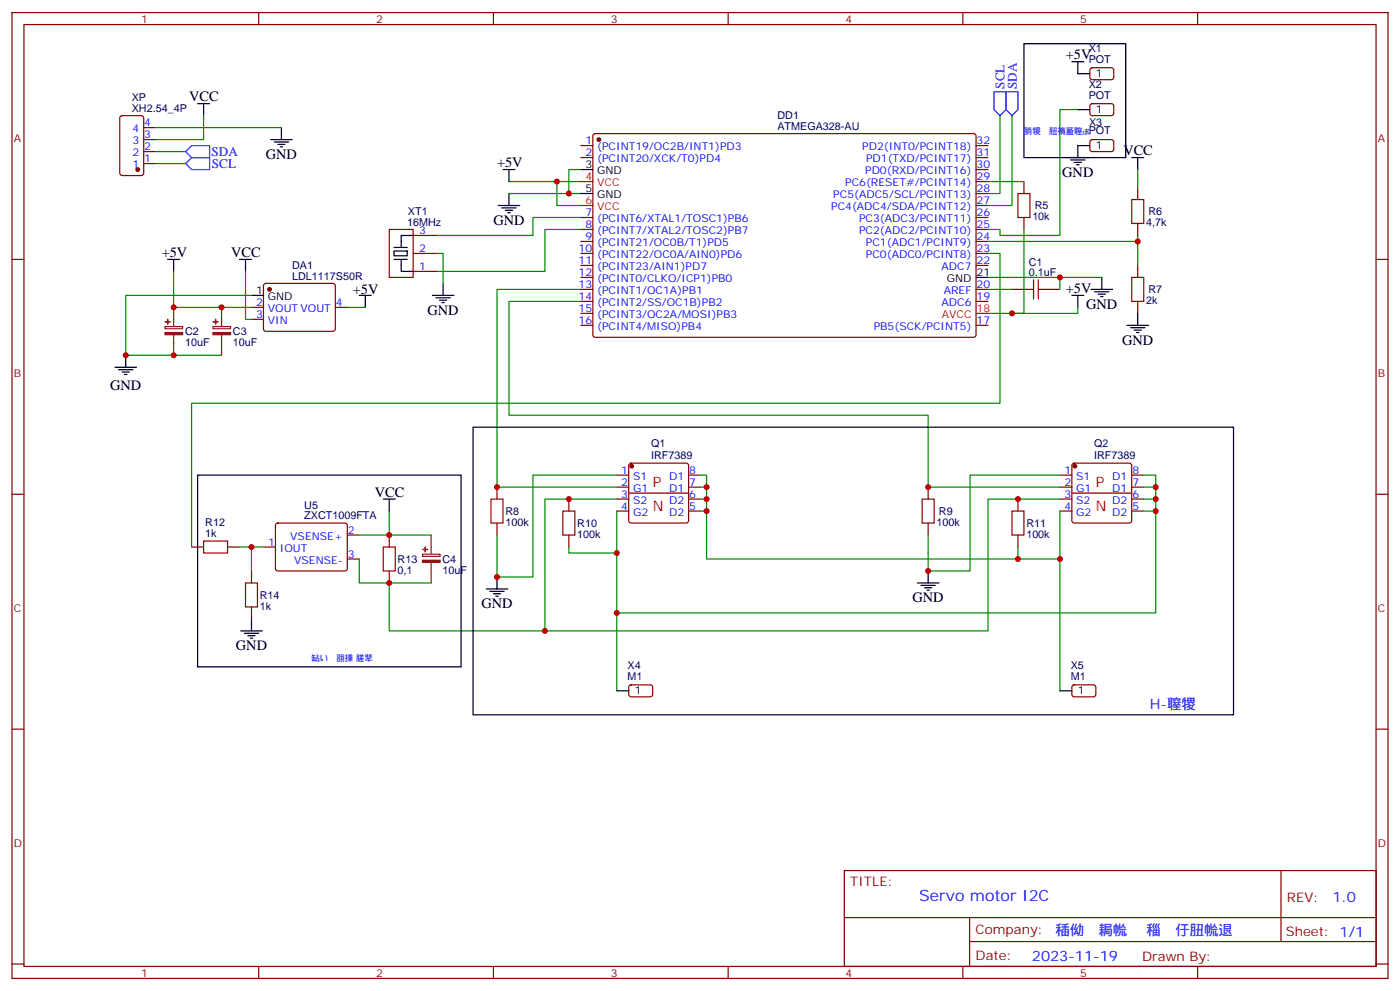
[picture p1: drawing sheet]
<svg xmlns="http://www.w3.org/2000/svg" width="412mm" height="292mm" viewBox="0 0 412 292" stroke-linecap="round" stroke-linejoin="round" font-family="sans-serif">
<g fill="none" stroke="#870000" stroke-width=".35">
<path d="M3.5 3.7h405.4v284.3h-405.4zM7.1 7.2h398.2v277.3h-398.2zM76.2 3.7v3.5M145.3 3.7v3.5M214.5 3.7v3.5M283.6 3.7v3.5M352.8 3.7v3.5M35.5 34.2l.5-.2h5.6l.7 .5v16.5l-.4 .6-5.9 .1-.7-.5v-16.5zM42.3 37.6h3.6M174.9 39.5l.4-.2 111.8 .1 .4 .6-.1 58.9-.6 .4-111.7-.1-.5-.6v-58.6zM321.3 30.7l.4-.2 6 .1 .4 .6-.1 2.4-.6 .4h-5.9l-.5-.7v-2.1zM321.3 20.1l.4-.2 6 .1 .4 .6-.1 2.4-.6 .5-5.9-.1-.5-.6v-2.2z"/>
<path d="M42.3 41.1h3.6M42.3 44.6h3.6M42.3 48.2h3.6M171.1 42.9h3.5M171.1 46.4h3.5M287.5 42.9h3.5M287.5 46.4h3.5M287.5 57h3.5M287.5 53.4h3.5M287.5 49.9h3.5M301.6 53.4v3.6M321.3 41.3l.4-.2 6 .1 .4 .6-.1 2.4-.6 .4h-5.9l-.5-.7v-2.1z"/>
<path d="M335.1 55.2v3.5M3.5 76.4h3.6M114.7 67.6h7v14.1h-7zM121.7 74.6h7.1M121.7 79.9h7.1M121.7 69.3h7.1M171.1 64h3.5M171.1 67.6h3.5M171.1 71.1h3.5M171.1 74.6h3.5M171.1 78.1h3.5M287.5 64h3.5"/>
<path d="M287.5 67.6h3.5M287.5 71.1h3.5M287.5 74.6h3.5M287.5 78.1h3.5M287.5 60.5h3.5M301.6 64v3.6M335.1 65.8v3.5M335.1 78.1v3.6M405.3 76.4h3.6M74.1 90.5h3.5M74.1 94h3.5M77.8 83.6l.5-.2 20 .1 .5 .6-.1 13-.6 .4h-20.1l-.4-.7v-12.7z"/>
<path d="M98.8 90.5h3.5M171.1 81.7h3.5M171.1 85.2h3.5M171.1 88.7h3.5M171.1 92.3h3.5M171.1 95.8h3.5M287.5 85.2h3.5M287.5 88.7h3.5M287.5 95.8h3.5M298.1 85.2h3.5M308.7 85.2h3.5M335.1 88.7v3.6"/>
<path d="M181.7 139.9h3.5M185.4 136.6l.5-.3h16.2l.5 .3 .2 .5v16.2l-.2 .5-.5 .2h-16.2l-.5-.2-.2-.5v-16.2zM202.8 139.9h3.6M312.2 139.9h3.5M316 136.6l.4-.3h16.3l.5 .3 .2 .5v16.2l-.3 .5-.4 .2h-16.3l-.5-.2-.2-.5v-16.2zM333.4 139.9h3.5M3.5 145.5h3.6M81.4 154.2l.4-.2h20.1l.4 .7-.1 13-.6 .4-20-.1-.5-.6v-12.7zM102.3 157.5h3.5M114.7 157.5v3.5M146.4 143.4v3.5M146.4 154v3.5"/>
<path d="M167.6 146.9v3.6M167.6 157.5v3.5M181.7 143.4h3.5M181.7 146.9h3.5M181.7 150.5h3.5M185.2 145.2h17.6M202.8 143.4h3.6M202.8 146.9h3.6M202.8 150.5h3.6M273.4 143.4v3.5M273.4 154v3.5M299.9 146.9v3.6"/>
<path d="M299.9 157.5v3.5M312.2 143.4h3.5M312.2 146.9h3.5M312.2 150.5h3.5M315.7 145.2h17.7M333.4 143.4h3.5M333.4 146.9h3.5M333.4 150.5h3.5M405.3 145.5h3.6M56.4 161h3.6M67 161h3.6M74.1 168.1v3.5"/>
<path d="M74.1 178.7v3.5M77.6 161h3.5M102.3 164.6h3.5M114.7 168.1v3.5M3.5 214.7h3.6M185.4 201.8l.5-.2 5.9 .1 .5 .6-.1 2.4-.6 .4h-6l-.4-.7v-2.1zM316 201.8l.4-.2 6 .1 .4 .6-.1 2.4-.6 .4h-5.9l-.5-.7v-2.1zM405.3 214.7h3.6M248.7 256.3h156.6v28.2h-156.6zM377.3 256.3v20.9M248.7 270.1h156.5M285.6 277.2h119.6"/>
<path d="M285.6 270.1v14.2M3.5 283.8h3.6M76.2 284.5v3.5M145.3 284.5v3.5M214.5 284.5v3.5M283.6 284.5v3.5M352.8 284.5v3.5M405.3 283.8h3.6"/>
</g>
<g fill="#870000" stroke="#870000" stroke-width=".35">
<circle cx="316.6" cy="137.2" r=".53"/>
<circle cx="79.4" cy="85.2" r=".53"/>
<circle cx="186.1" cy="137.2" r=".53"/>
<circle cx="176.4" cy="41.1" r=".53"/>
<circle cx="40.6" cy="49.9" r=".53"/>
</g>
<g fill="none" stroke="#000" stroke-width=".35">
<path d="M301.6 12.9h30v33.5h-30zM315.7 18.2h3.6M317.5 18.2v3.5h3.5M58.2 30.5h3.5M60 30.5v3.5M82.9 37.6v3.5M317.5 32.3h3.5M79.7 41.1h6.4M80.8 41.8h4.2M81.8 42.5h2.2M82.5 43.2h.8M148.2 49.9h3.5"/>
<path d="M149.9 49.9v3.5M149.9 57v3.5M171.1 49.9h3.5M171.1 57h3.5M314.3 46.4h6.4M315.4 47.1h4.2M316.4 47.8h2.2M317.1 48.5h.8M321 42.9h-3.5v3.5M333.4 46.4h3.5M335.1 46.4v3.5M49.4 76.4h3.5"/>
<path d="M51.2 76.4v3.5M70.6 76.4h3.5M72.3 76.4v3.5M116.1 73.9h3.8v1.4h-3.8zM116.1 76.4h3.8M116.1 72.8h3.8M118.2 76.4v3.5h3.5M121.7 69.3h-3.5v3.5M146.8 60.5h6.3M147.8 61.2h4.2M148.9 61.9h2.1M149.6 62.6h.7"/>
<path d="M74.1 87h3.5M105.8 87h3.6M107.6 87v3.5M127.4 87h6.3M128.4 87.7h4.2M129.5 88.4h2.1M130.2 89.1h.7M130.5 83.4v3.6M287.5 81.7h3.5M315.7 87h3.6M317.5 87v3.5M321.4 85.2h6.3"/>
<path d="M322.4 85.9h4.3M323.5 86.6h2.1M324.2 87.3h.7M324.6 81.7v3.5M332 95.8h6.3M333 96.5h4.3M334.1 97.2h2.1M334.8 97.9h.7M335.1 92.3v3.5M33.9 108.1h6.3M34.9 108.8h4.3M36 109.5h2.1"/>
<path d="M36.7 110.2h.7M37 104.6v3.5M58.2 139.9h77.6v56.4h-77.6zM139.3 125.8h224.1v84.6h-224.1zM112.9 146.9h3.5M114.7 146.9v3.6M143.2 173.4h6.4M144.3 174.1h4.2M145.3 174.8h2.2M146 175.5h.8M146.4 169.9v3.5M270.2 171.6h6.4"/>
<path d="M271.3 172.3h4.2M272.3 173h2.2M273 173.7h.8M273.4 168.1v3.5M70.9 185.7h6.4M72 186.4h4.2M73 187.1h2.1M73.7 187.9h.7M74.1 182.2v3.5M181.7 203.4h3.5M312.2 203.4h3.5"/>
</g>
<g fill="none" stroke="#a10000" stroke-width=".35">
<path d="M299.9 57h3.5v7h-3.5zM333.4 58.7h3.5v7.1h-3.5zM301.6 85.2h2.8M304.4 82.4v5.6M305.9 85.2h2.8M305.9 82.4v5.6M333.4 81.7h3.5v7h-3.5zM60 159.3h7v3.5h-7zM144.6 146.9h3.6v7.1h-3.6zM165.8 150.5h3.5v7h-3.5zM271.6 146.9h3.6v7.1h-3.6zM298.1 150.5h3.5v7h-3.5z"/>
<path d="M72.3 171.6h3.5v7.1h-3.5zM112.9 161h3.5v7.1h-3.5z"/>
</g>
<g fill="none" stroke="#008700" stroke-width=".35">
<path d="M45.9 37.6h37M60 34v7.1h-14.1M294.6 34v23h-3.6M298.1 34v26.5h-7.1M317.5 32.3h-5.3v37h-17.6v-1.7h-3.6M45.9 48.2h8.8M45.9 44.6h8.8M149.9 57h21.2M149.9 53.4h21.2M164 53.4v7.1h7.1M171.1 49.9h-3.5v7.1M291 53.4h10.6"/>
<path d="M335.1 49.9v5.3M51.2 79.9v10.6h22.9M72.3 79.9v14.1h1.8M128.8 74.6h1.7v8.8M171.1 67.6h-10.6v12.3h-31.7M171.1 64h-14.1v5.3h-28.2M291 74.6h3.6v44.1h-238.2v42.3M301.6 67.6v24.7h-3.5M335.1 69.3v1.8h-44.1M335.1 71.1v7M74.1 87h-37.1v17.6h28.3M102.3 90.5h5.3"/>
<path d="M171.1 85.2h-24.7v58.2h35.3M171.1 88.7h-21.2v33.5h123.5v21.2h38.8M291 81.7h33.6M291 85.2h7.1M312.2 81.7v3.5M317.5 90.5v1.8h-26.5M181.7 139.9h-24.7v30h-10.6v-12.4M206.4 139.9h1.7v3.5h-1.7M312.2 139.9h-26.4v28.2h-12.4v-10.6M336.9 139.9h3.5v3.5h-3.5M114.7 150.5v7h-8.9M114.7 157.5h12.3"/>
<path d="M181.7 150.5v12.3h-14.1v-1.8M181.7 146.9h-21.2v38.8M206.4 146.9h1.7v3.6h-1.7M208.1 150.5v14.1h91.8M208.1 143.4v3.5M312.2 146.9h-21.2v38.8h-176.3v-14.1M312.2 150.5v14.1h-12.3v-3.6M336.9 146.9h3.5v3.6h-3.5M340.4 150.5v29.9h-158.7M340.4 143.4v3.5M70.6 161h7M74.1 161v7.1"/>
<path d="M105.8 164.6v7h8.9M114.7 171.6h12.3M181.7 162.8v40.6M312.2 164.6v38.8"/>
</g>
<path d="M171.1 53.4h3.5M171.1 60.5h3.5M287.5 92.3h3.5" fill="none" stroke="#f00" stroke-width=".35"/>
<path d="M48.6 96.1h5.2v.7h-5.2zM51.2 90.5v5.6M51.2 98.6v6M62.7 96.1h5.2v.7h-5.2zM65.3 90.5v5.6M65.3 98.6v6M127 157.5v5.7M124.5 163.2h5.1v.6h-5.1zM127 165.6v6" fill="none" stroke="#8c2424" stroke-width=".35"/>
<g fill="#8c2424" stroke="#8c2424" stroke-width=".35">
<path d="M48.6 97.9h5.2v.6h-5.2z"/>
<path d="M48.7 94.7l1.4 .1z"/>
<path d="M49.4 94v1.4z"/>
<path d="M62.7 97.9h5.2v.6h-5.2z"/>
<path d="M62.8 94.7l1.4 .1z"/>
<path d="M63.5 94v1.4z"/>
<path d="M124.5 164.9h5.1v.7h-5.1z"/>
<path d="M124.5 161.7l1.4 .1z"/>
<path d="M125.2 161l.1 1.5z"/>
</g>
<path d="M292.8 27h3.5v5.3l-1.7 1.7-1.8-1.7zM296.3 27h3.6v5.3l-1.8 1.7-1.8-1.7zM54.7 44.6l1.7-1.7h5.3v3.5h-5.3zM54.7 48.2l1.7-1.8h5.3v3.5h-5.3z" fill="none" stroke="#00f" stroke-width=".35"/>
<g fill="#c00">
<circle cx="167.6" cy="57" r=".88"/>
<circle cx="164" cy="53.4" r=".88"/>
<circle cx="312.2" cy="81.7" r=".88"/>
<circle cx="51.2" cy="90.5" r=".88"/>
<circle cx="65.3" cy="90.5" r=".88"/>
<circle cx="37" cy="104.6" r=".88"/>
<circle cx="51.2" cy="104.6" r=".88"/>
<circle cx="146.4" cy="143.4" r=".88"/>
<circle cx="298.1" cy="92.3" r=".88"/>
<circle cx="208.1" cy="143.4" r=".88"/>
<circle cx="208.1" cy="146.9" r=".88"/>
<circle cx="340.4" cy="146.9" r=".88"/>
<circle cx="340.4" cy="143.4" r=".88"/>
<circle cx="273.4" cy="143.4" r=".88"/>
<circle cx="273.4" cy="168.1" r=".88"/>
<circle cx="146.4" cy="169.9" r=".88"/>
<circle cx="181.7" cy="162.8" r=".88"/>
<circle cx="340.4" cy="150.5" r=".88"/>
<circle cx="181.7" cy="180.4" r=".88"/>
<circle cx="299.9" cy="146.9" r=".88"/>
<circle cx="208.1" cy="150.5" r=".88"/>
<circle cx="299.9" cy="164.6" r=".88"/>
<circle cx="312.2" cy="164.6" r=".88"/>
<circle cx="335.1" cy="71.1" r=".88"/>
<circle cx="114.7" cy="171.6" r=".88"/>
<circle cx="114.7" cy="157.5" r=".88"/>
<circle cx="74.1" cy="161" r=".88"/>
<circle cx="160.5" cy="185.7" r=".88"/>
<circle cx="167.6" cy="146.9" r=".88"/>
</g>
<text font-size="4.6" fill="#00f" x="270.8" y="265.3">Servo motor I2C</text>
<g font-size="4.2">
<text x="314" y="17.5">+5V</text>
<text x="55.7" y="29.8">VCC</text>
<text x="78.3" y="46.7">GND</text>
<text x="330.9" y="45.7">VCC</text>
<text x="146.4" y="49.2">+5V</text>
<text x="312.9" y="52">GND</text>
<text x="145.3" y="66.1">GND</text>
<text x="47.6" y="75.7">+5V</text>
<text x="68.1" y="75.7">VCC</text>
<text x="103.9" y="86.6">+5V</text>
<text x="314" y="86.3">+5V</text>
<text x="125.9" y="92.6">GND</text>
<text x="320" y="90.8">GND</text>
<text x="330.6" y="101.4">GND</text>
<text x="32.5" y="114.8">GND</text>
<text x="110.4" y="146.2">VCC</text>
<text x="141.8" y="179">GND</text>
<text x="268.8" y="177.3">GND</text>
<text x="69.5" y="191.4">GND</text>
</g>
<g font-size="4.2" fill="#f00">
<text x="192.3" y="143.4">P</text>
<text x="322.8" y="143.4">P</text>
<text x="192.3" y="150.5">N</text>
<text x="322.8" y="150.5">N</text>
</g>
<g font-size="4.2" fill="#00f">
<text x="338.7" y="208.7">H-䏄㹄ᑂ</text>
<text x="392.5" y="265.6">1.0</text>
<text x="310.9" y="275.1">䅤㑃н䎤㡃퀀 䅔㉃㐵䏔㡃退</text>
<text x="304" y="282.9">2023-11-19</text>
</g>
<g font-size="3.9" fill="#00f">
<text x="295.9" y="26.1" transform="rotate(-90 295.9 26.1)">SCL</text>
<text x="299.5" y="26.2" transform="rotate(-90 299.5 26.2)">SDA</text>
<text x="62.3" y="45.8">SDA</text>
<text x="62.4" y="49.4">SCL</text>
</g>
<g font-size="3.9" fill="#800">
<text x="250.5" y="260.9">TITLE:</text>
<text x="379.1" y="265.6">REV:</text>
<text x="287.4" y="275.1">Company:</text>
<text x="378.7" y="275.7">Sheet: 1/1</text>
<text x="287.4" y="282.8">Date:</text>
<text x="336.4" y="282.8">Drawn By:</text>
</g>
<g font-size="3.2" fill="#800">
<text x="41.6" y="6.7">1</text>
<text x="110.8" y="6.7">2</text>
<text x="179.9" y="6.7">3</text>
<text x="249.1" y="6.7">4</text>
<text x="318.2" y="6.7">5</text>
<text x="4.1" y="41.8">A</text>
<text x="405.9" y="41.8">A</text>
<text x="4.1" y="110.9">B</text>
<text x="405.9" y="110.9">B</text>
<text x="4.1" y="180.1">C</text>
<text x="405.9" y="180.1">C</text>
<text x="4.1" y="249.2">D</text>
<text x="405.9" y="249.2">D</text>
<text x="41.6" y="287.5">1</text>
<text x="110.8" y="287.5">2</text>
<text x="179.9" y="287.5">3</text>
<text x="249.1" y="287.5">4</text>
<text x="318.2" y="287.5">5</text>
</g>
<g font-size="3.2" fill="#000080">
<text x="320.7" y="15.2">X1</text>
<text x="320.7" y="18.4">POT</text>
<text x="38.8" y="29.8">XP</text>
<text x="320.7" y="29">POT</text>
<text x="320.7" y="25.8">X2</text>
<text x="38.8" y="33">XH2.54_4P</text>
<text x="229" y="35">DD1</text>
<text x="229" y="38.1">ATMEGA328-AU</text>
<text x="320.7" y="39.6">POT</text>
<text x="320.8" y="37">X3</text>
<text x="120.2" y="63.4">XT1</text>
<text x="304.1" y="64.8">10k</text>
<text x="304.8" y="61.6">R5</text>
<text x="338.3" y="63.4">R6</text>
<text x="119.9" y="66.5">16MHz</text>
<text x="337.6" y="66.6">4,7k</text>
<text x="86" y="82.3">LDL1117S50R</text>
<text x="86" y="79.2">DA1</text>
<text x="303" y="81.3">0.1uF</text>
<text x="303" y="78.2">C1</text>
<text x="337.6" y="89.5">2k</text>
<text x="338.3" y="86.3">R7</text>
<text x="54.5" y="101.9">10uF</text>
<text x="54.5" y="98.8">C2</text>
<text x="68.6" y="101.9">10uF</text>
<text x="68.6" y="98.8">C3</text>
<text x="191.8" y="131.7">Q1</text>
<text x="322.3" y="131.7">Q2</text>
<text x="191.8" y="135">IRF7389</text>
<text x="322.3" y="135">IRF7389</text>
<text x="89.6" y="149.8">U5</text>
<text x="60.5" y="155">R12</text>
<text x="89.6" y="152.9">ZXCT1009FTA</text>
<text x="148.9" y="154.8">100k</text>
<text x="148.9" y="151.7">R8</text>
<text x="170" y="155.2">R10</text>
<text x="275.9" y="154.8">100k</text>
<text x="276.6" y="151.6">R9</text>
<text x="302.3" y="155.2">R11</text>
<text x="60.5" y="158.2">1k</text>
<text x="170" y="158.3">100k</text>
<text x="302.3" y="158.3">100k</text>
<text x="117.1" y="165.8">R13</text>
<text x="130.4" y="165.8">C4</text>
<text x="117.1" y="168.9">0,1</text>
<text x="130.4" y="168.9">10uF</text>
<text x="76.6" y="179.5">1k</text>
<text x="76.6" y="176.4">R14</text>
<text x="184.9" y="196.9">X4</text>
<text x="315.4" y="196.9">X5</text>
<text x="184.9" y="200.1">M1</text>
<text x="315.4" y="200.1">M1</text>
</g>
<g font-size="3.2">
<text x="322.8" y="22.8">1</text>
<text x="322.8" y="33.3">1</text>
<text x="322.8" y="43.9">1</text>
<text x="172.4" y="49.6">3</text>
<text x="175.9" y="51.3">GND</text>
<text x="172.4" y="56.6">5</text>
<text x="175.9" y="58.4">GND</text>
<text x="278.9" y="83.1">GND</text>
<text x="287.7" y="81.3">21</text>
<text x="75.4" y="86.6">1</text>
<text x="78.9" y="88.4">GND</text>
<text x="187" y="204.4">1</text>
<text x="317.5" y="204.4">1</text>
</g>
<g font-size="3.2" fill="#00f">
<text x="39" y="39">4</text>
<text x="42.5" y="37.2">4</text>
<text x="42.5" y="40.7">3</text>
<text x="39" y="42.5">3</text>
<text x="39" y="46">2</text>
<text x="42.5" y="44.3">2</text>
<text x="42.5" y="47.8">1</text>
<text x="172.4" y="42.5">1</text>
<text x="172.4" y="46">2</text>
<text x="175.9" y="44.3">(PCINT19/OC2B/INT1)PD3</text>
<text x="175.9" y="47.8">(PCINT20/XCK/T0)PD4</text>
<text x="254" y="44.3">PD2(INT0/PCINT18)</text>
<text x="255.1" y="47.8">PD1(TXD/PCINT17)</text>
<text x="287.7" y="46">31</text>
<text x="287.7" y="42.5">32</text>
<text x="39" y="49.6">1</text>
<text x="254.9" y="51.3">PD0(RXD/PCINT16)</text>
<text x="287.7" y="53.1">29</text>
<text x="287.7" y="49.6">30</text>
<text x="245.5" y="58.4">PC5(ADC5/SCL/PCINT13)</text>
<text x="249" y="54.9">PC6(RESET#/PCINT14)</text>
<text x="287.7" y="56.6">28</text>
<text x="172.4" y="63.7">7</text>
<text x="175.9" y="65.4">(PCINT6/XTAL1/TOSC1)PB6</text>
<text x="244.8" y="61.9">PC4(ADC4/SDA/PCINT12)</text>
<text x="253.1" y="65.4">PC3(ADC3/PCINT11)</text>
<text x="287.7" y="63.7">26</text>
<text x="287.7" y="60.1">27</text>
<text x="123.5" y="69">3</text>
<text x="172.4" y="67.2">8</text>
<text x="172.4" y="70.7">9</text>
<text x="175.9" y="69">(PCINT7/XTAL2/TOSC2)PB7</text>
<text x="253.1" y="69">PC2(ADC2/PCINT10)</text>
<text x="287.7" y="70.7">24</text>
<text x="287.7" y="67.2">25</text>
<text x="123.5" y="74.3">2</text>
<text x="170.4" y="74.3">10</text>
<text x="170.4" y="77.8">11</text>
<text x="175.9" y="72.5">(PCINT21/OC0B/T1)PD5</text>
<text x="175.9" y="76">(PCINT22/OC0A/AIN0)PD6</text>
<text x="255.1" y="76">PC0(ADC0/PCINT8)</text>
<text x="255.1" y="72.5">PC1(ADC1/PCINT9)</text>
<text x="287.7" y="77.8">22</text>
<text x="287.7" y="74.3">23</text>
<text x="123.5" y="79.6">1</text>
<text x="170.4" y="81.3">12</text>
<text x="175.9" y="79.6">(PCINT23/AIN1)PD7</text>
<text x="175.9" y="83.1">(PCINT0/CLKO/ICP1)PB0</text>
<text x="277.4" y="79.6">ADC7</text>
<text x="170.4" y="84.8">13</text>
<text x="170.4" y="88.4">14</text>
<text x="175.9" y="86.6">(PCINT1/OC1A)PB1</text>
<text x="278" y="86.6">AREF</text>
<text x="287.7" y="88.4">19</text>
<text x="287.7" y="84.8">20</text>
<text x="75.4" y="90.1">2</text>
<text x="75.4" y="93.7">3</text>
<text x="78.9" y="91.9">VOUT VOUT</text>
<text x="78.9" y="95.4">VIN</text>
<text x="99" y="90.1">4</text>
<text x="170.4" y="91.9">15</text>
<text x="170.4" y="95.4">16</text>
<text x="175.9" y="90.1">(PCINT2/SS/OC1B)PB2</text>
<text x="175.9" y="93.7">(PCINT3/OC2A/MOSI)PB3</text>
<text x="277.4" y="90.1">ADC6</text>
<text x="287.7" y="95.4">17</text>
<text x="175.9" y="97.2">(PCINT4/MISO)PB4</text>
<text x="257.4" y="97.2">PB5(SCK/PCINT5)</text>
<text x="183" y="143.1">2</text>
<text x="183" y="139.5">1</text>
<text x="186.5" y="141.3">S1</text>
<text x="197.1" y="141.3">D1</text>
<text x="203" y="139.5">8</text>
<text x="203" y="143.1">7</text>
<text x="313.5" y="143.1">2</text>
<text x="313.5" y="139.5">1</text>
<text x="317" y="141.3">S1</text>
<text x="327.6" y="141.3">D1</text>
<text x="333.6" y="139.5">8</text>
<text x="333.6" y="143.1">7</text>
<text x="183" y="146.6">3</text>
<text x="186.5" y="148.3">S2</text>
<text x="186.5" y="144.8">G1</text>
<text x="197.1" y="144.8">D1</text>
<text x="197.1" y="148.3">D2</text>
<text x="203" y="146.6">6</text>
<text x="313.5" y="146.6">3</text>
<text x="317" y="148.3">S2</text>
<text x="317" y="144.8">G1</text>
<text x="327.6" y="144.8">D1</text>
<text x="327.6" y="148.3">D2</text>
<text x="333.6" y="146.6">6</text>
<text x="183" y="150.1">4</text>
<text x="186.5" y="151.9">G2</text>
<text x="197.1" y="151.9">D2</text>
<text x="203" y="150.1">5</text>
<text x="313.5" y="150.1">4</text>
<text x="317" y="151.9">G2</text>
<text x="327.6" y="151.9">D2</text>
<text x="333.6" y="150.1">5</text>
<text x="78.9" y="160.7">1</text>
<text x="85.5" y="158.9">VSENSE+</text>
<text x="102.5" y="157.2">2</text>
<text x="82.4" y="162.5">IOUT</text>
<text x="86.7" y="166">VSENSE-</text>
<text x="102.5" y="164.2">3</text>
</g>
<g font-size="3.2" fill="#f00">
<text x="172.4" y="53.1">4</text>
<text x="175.9" y="54.9">VCC</text>
<text x="172.4" y="60.1">6</text>
<text x="175.9" y="61.9">VCC</text>
<text x="277.4" y="93.7">AVCC</text>
<text x="287.7" y="91.9">18</text>
</g>
<g font-size="2.5" fill="#00f">
<text x="301.6" y="39.3">䏴㹄␵䏔䙃萾䏄㕄⑀</text>
<text x="91.7" y="194.6">䍄い⑇䎄㨀 䐤㹃ꐰ</text>
</g>
</svg>
